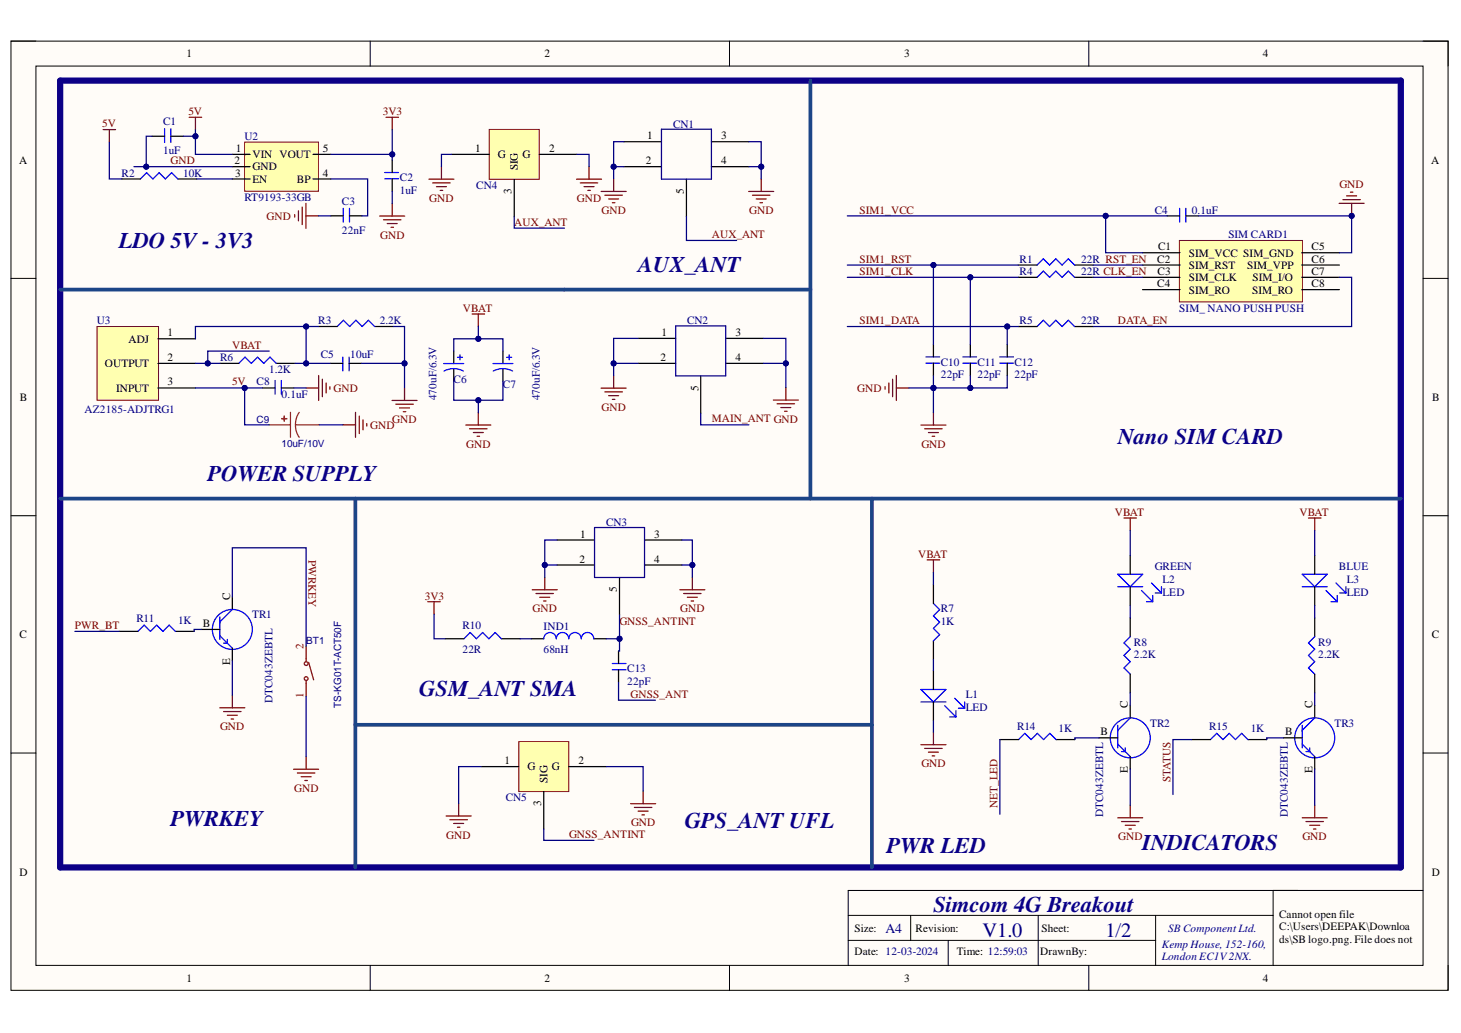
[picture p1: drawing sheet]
<svg xmlns="http://www.w3.org/2000/svg" width="297mm" height="210mm" viewBox="0 0 297 210" stroke-linecap="round" stroke-linejoin="round" font-family="sans-serif">
<path d="M2.2 8.4h292.2v192.8h-292.2z" fill-rule="evenodd" fill="#fffcf8"/>
<path d="M2.2 8.4h292.2v192.8h-292.2z" fill="none" stroke="#000" stroke-width=".2"/>
<path d="M7.3 13.4h282v182.8h-282z" fill-rule="evenodd" fill="#fffcf8"/>
<g fill="none" stroke="#000" stroke-width=".2">
<path d="M2.2 8.3h5.1M7.3 13.4h282v182.8h-282zM75.3 8.3v5.1M148.3 8.3v5.1M221.4 8.4v5M289.3 8.4h5.1v5M2.2 56.6h5.1M289.3 56.6h5.1M2.2 104.8h5.1M289.3 104.8h5.1M2.2 153h5.1M289.3 153h5.1"/>
<path d="M75.3 196.2v5M148.3 196.2v5M172.4 186h86.4M172.4 191.1h62.6M185.2 186v5.1M192.8 191.1v5.1M211.1 186v10.2M221.4 196.2v5M235 186v10.2M258.8 180.9v15.3M289.3 180.9h-116.9v15.3M294.4 196.2v5"/>
</g>
<g fill="none" stroke="#800000" stroke-width=".25">
<path d="M21 26.3h2.5M22.2 26.3v2.6M38.5 23.8h2.5M39.7 23.8v2.6M78.5 23.8h2.5M79.7 23.8v2.6M59.9 43.6v.5M60.7 42.8v2.1M61.4 42.1v3.5M62.2 41.3v5.1M62.2 43.9h2.5M77.2 43.9h5.1"/>
<path d="M78 44.7h3.5M78.7 45.4h2.1M79.5 46.2h.5M79.7 41.4v2.5"/>
</g>
<path d="M28.5 36.4l1.3-1.3 1.3 1.3 1.3-1.3 1.2 1.3 1.3-1.3 1.3 1.3M33.5 26.2v2.8M34.7 26.2v2.8M78.2 35.1h2.8M78.2 36.3h2.8M69.8 42.3v2.8M71.1 42.3v2.8" fill="none" stroke="#00f" stroke-width=".25"/>
<path d="M24.7 36.4h3.8M30.9 27.7h2.6M34.7 27.7h2.6M36.2 36.4h3.8M79.7 32.5v2.6M79.7 36.3v2.6M67.2 43.9h2.6M71.1 43.9h2.5" fill="none" stroke="#000" stroke-width=".25"/>
<path d="M19.7 66.3h12.5v15h-12.5z" fill-rule="evenodd" fill="#ffffb0"/>
<path d="M19.7 66.3h12.5v15h-12.5z" fill="none" stroke="#800000" stroke-width=".2"/>
<g fill="none" stroke="#000" stroke-width=".25">
<path d="M32.1 78.8h7.6M32.1 73.8h7.6M32.1 68.8h7.6M44.7 73.8h3.8M53.4 78.8h2.5M56.2 73.8h3.8M57.2 78.8h2.5M64.7 66.3h3.9M67.2 73.8h2.5M71 73.8h2.5M76.2 66.3h3.8M92.3 71.3v2.6"/>
<path d="M92.3 74.9v2.5M102.3 71.3v2.6M102.3 74.9v2.5"/>
</g>
<g fill="none" stroke="#00f" stroke-width=".25">
<path d="M48.5 73.8l1.3-1.2 1.3 1.2 1.3-1.2 1.2 1.2 1.3-1.2 1.3 1.2M55.9 77.3v2.8M57.2 77.3v2.8M68.6 66.3l1.2-1.2 1.3 1.2 1.3-1.2 1.2 1.2 1.3-1.2 1.3 1.2M69.7 72.6v2.8M71 72.6v2.8M90.2 73.9h4.1M90.3 75.4a4.1 4.1 0 0 1 3.9 0M93 72.6h1M93.5 72.1v1M100.2 73.9h4.1M100.3 75.4a4.1 4.1 0 0 1 3.9 0"/>
<path d="M103 72.6h1M103.5 72.1v1"/>
</g>
<g fill="none" stroke="#800000" stroke-width=".25">
<path d="M62.2 78.8h2.6M64.8 76.3v5.1M65.5 77.1v3.5M66.3 77.8v2M67.1 78.6v.5M82.2 78.8v2.6M96 63.8h2.5M97.3 63.8v2.5M69.7 86.3h2.6M72.3 83.8v5.1M73 84.6v3.5M73.8 85.3v2"/>
<path d="M74.6 86.1v.5M79.7 81.4h5.1M80.5 82.1h3.5M81.2 82.9h2.1M82 83.7h.5M94.7 86.4h5.1M95.5 87.1h3.5M96.2 87.9h2.1M97 88.7h.5M97.3 83.8v2.6"/>
</g>
<path d="M12.2 16.4h272.6v159.9h-272.6z" fill="none" stroke="#0c0087" stroke-width="1.3"/>
<path d="M49.7 28.9h15v10h-15z" fill-rule="evenodd" fill="#ffffb0"/>
<path d="M49.7 28.9h15v10h-15z" fill="none" stroke="#800000" stroke-width=".2"/>
<g fill="none" stroke="#000" stroke-width=".25">
<path d="M47.2 31.4h3.6M47.2 33.9h3.6M47.2 36.4h3.6M63.6 31.4h3.6M63.6 36.4h3.6M207 53.9h3.9M207 56.4h3.9M218.5 53.9h3.8M218.5 56.4h3.8M237.3 43.9h2.5M241.1 43.9h2.5M204.8 70v2.5"/>
<path d="M204.8 73.8v2.5"/>
</g>
<path d="M273.8 39.8h2M274.5 39h.6M272.3 41.3h5M273 40.6h3.6M274.8 41.3v2.6M179.9 78.6v.5M180.7 77.8v2M181.5 77.1v3.5M182.2 76.3v5.1M182.2 78.8h2.6" fill="none" stroke="#800000" stroke-width=".25"/>
<path d="M210.9 53.9l1.2-1.3 1.3 1.3 1.3-1.3 1.2 1.3 1.3-1.3 1.3 1.3M210.9 56.4l1.2-1.3 1.3 1.3 1.3-1.3 1.2 1.3 1.3-1.3 1.3 1.3M239.8 42.3v2.8M241.1 42.3v2.8M203.3 72.5h2.8M203.3 73.8h2.8" fill="none" stroke="#00f" stroke-width=".25"/>
<circle cx="274.8" cy="43.9" r=".51" fill="#000080"/>
<circle cx="274.8" cy="43.9" r=".51" fill="none" stroke="#000080" stroke-width=".2"/>
<path d="M188.3 72.5h2.7M188.3 73.8h2.7M195.8 72.5h2.7M195.8 73.8h2.7M210.9 66.4l1.2-1.3 1.3 1.3 1.3-1.3 1.2 1.3 1.3-1.3 1.3 1.3" fill="none" stroke="#00f" stroke-width=".25"/>
<path d="M189.8 70v2.5M189.8 73.8v2.5M197.3 70v2.5M197.3 73.8v2.5M207 66.4h3.9M218.5 66.4h3.8" fill="none" stroke="#000" stroke-width=".25"/>
<path d="M187.2 86.4h5.1M188 87.1h3.6M188.8 87.9h2M189.5 88.7h.5M189.8 83.8v2.6" fill="none" stroke="#800000" stroke-width=".25"/>
<path d="M239.8 48.9h25v12.4h-25z" fill-rule="evenodd" fill="#ffffb0"/>
<path d="M239.8 48.9h25v12.4h-25z" fill="none" stroke="#800000" stroke-width=".2"/>
<g fill="none" stroke="#000" stroke-width=".25">
<path d="M126.9 28.8h7.6M126.9 33.9h7.6M139.6 36.4v7.6M144.6 28.8h7.7M144.6 33.9h7.7M232.3 51.4h7.6M232.3 53.9h7.6M232.3 56.4h7.6M232.3 58.9h7.6M264.7 51.4h7.6M264.7 53.9h7.6M264.7 56.4h7.6"/>
<path d="M264.7 58.9h7.6M129.8 68.8h7.6M129.8 73.8h7.6M142.5 76.4v7.6M147.5 68.8h7.7M147.5 73.8h7.7M113.3 109.7h7.6M113.3 114.8h7.6M126 117.3v7.7M131 109.7h7.7M131 114.8h7.7M189.8 118.8v3.8"/>
<path d="M229.8 112.9v3.8M229.8 119.2v3.8M267.3 112.9v3.8M267.3 119.2v3.8M40.9 127.9h3.8M47.2 121.3v2.5M47.2 131.7v2.5M90.5 129.8h3.8M101.9 129.8h3.9M108 129.8h2.6M120.7 129.8h2.6M125.8 132.3v2.5"/>
<path d="M125.8 136.1v2.5M189.8 130.2v3.8M189.8 136.3v3.8M229.8 125.6v3.8M229.8 137v3.8M267.3 125.6v3.8M267.3 137v3.8M189.8 142.6v3.8M223.4 149.9h3.9M229.8 143.3v2.6M229.8 153.7v2.6M261 149.9h3.8"/>
<path d="M267.3 143.3v2.6M267.3 153.7v2.6"/>
</g>
<g fill="none" stroke="#00f" stroke-width=".25">
<path d="M227.3 116.7h5l-2.5 2.5zM227.3 119.2h5M232.1 120l2.3 2.3M234.1 118.5l2 2M236.1 119.2v1.3M264.8 116.7h5l-2.5 2.5zM264.8 119.2h5M269.6 120l2.3 2.3M271.6 118.5l2 2M273.6 119.2v1.3M44.7 129.2l2.5 2.5M44.7 125.4v4.5"/>
<path d="M46.2 129.9v.8h-.7M47.2 123.8l-2.5 2.6M94.3 129.8l1.3-1.3 1.3 1.3 1.2-1.3 1.3 1.3 1.3-1.3 1.2 1.3M110.6 129.8a1.27 1.27 0 0 1 1.2-1.3 1.27 1.27 0 0 1 1.3 1.3 1.27 1.27 0 0 1 1.3-1.3 1.27 1.27 0 0 1 1.2 1.3 1.27 1.27 0 0 1 1.3-1.3 1.27 1.27 0 0 1 1.3 1.3 1.27 1.27 0 0 1 1.2-1.3 1.27 1.27 0 0 1 1.3 1.3M124.5 136.1h2.8M124.5 134.8h2.8M189.8 122.6l1.2 1.3-1.2 1.2 1.2 1.3-1.2 1.3 1.2 1.3-1.2 1.2M229.8 129.4l-1.3 1.2 1.3 1.3-1.3 1.3 1.3 1.3-1.3 1.2 1.3 1.3M233.1 122.3h1.3M234.4 121v1.3M234.9 120.5h1.2M267.3 129.4l-1.3 1.2 1.3 1.3-1.3 1.3 1.3 1.3-1.3 1.2 1.3 1.3"/>
<path d="M270.6 122.3h1.3M271.9 121v1.3M272.4 120.5h1.2M187.2 140.1h5.1l-2.5 2.5zM187.2 142.6h5.1M192.1 143.4l2.3 2.3M193.1 145.7h1.3M194.1 141.9l2 2M194.4 144.4v1.3M194.9 143.9h1.2M196.1 142.6v1.3M227.3 151.2l2.5 2.5"/>
<path d="M227.3 147.4v4.6M228.8 152v.7h-.8M229.8 145.9l-2.5 2.5M264.8 151.2l2.5 2.5M264.8 147.4v4.6M266.3 152v.7h-.8M267.3 145.9l-2.5 2.5"/>
<circle cx="47.2" cy="127.9" r="4.1"/>
<circle cx="229.8" cy="149.9" r="4.1"/>
<circle cx="267.3" cy="149.9" r="4.1"/>
</g>
<g fill="none" stroke="#800000" stroke-width=".25">
<path d="M122.2 38.9h5.1M123 39.7h3.5M124.8 36.4v2.5M152.2 38.9h5.1M153 39.7h3.5M154.8 36.4v2.5M123.7 40.4h2.1M124.5 41.2h.5M153.7 40.4h2.1M154.5 41.2h.5M122.2 78.9h5.1M123 79.6h3.5"/>
<path d="M124.8 76.3v2.6M159.8 78.8v2.5M123.7 80.4h2.1M124.5 81.2h.5M157.2 81.3h5.1M158 82.1h3.5M158.7 82.8h2.1M159.5 83.6h.5M108.2 119.8h5.1M110.8 117.3v2.5M138.2 119.8h5.1M140.8 117.3v2.5"/>
<path d="M188.5 113.8h2.5M189.8 113.8v2.5M228.5 105.3h2.6M229.8 105.3v2.5M266 105.3h2.6M267.3 105.3v2.5M87 122.3h2.5M88.2 122.3v2.5M109 120.6h3.5M109.7 121.4h2.1M110.5 122.1h.5M139 120.6h3.5"/>
<path d="M139.7 121.4h2.1M140.5 122.1h.5M44.7 143.8h5.1M45.5 144.6h3.5M46.2 145.3h2.1M47 146.1h.5M47.2 141.3v2.5M59.7 156.3h5.1M60.5 157.1h3.5M61.2 157.8h2.1M62 158.6h.5M62.2 153.8v2.5"/>
<path d="M187.2 151.3h5.1M188 152.1h3.6M188.8 152.8h2M189.5 153.6h.5M189.8 148.8v2.5M227.3 166.2h5M228 166.9h3.6M228.8 167.7h2M229.5 168.5h.5M229.8 163.6v2.6M264.8 166.2h5M265.5 166.9h3.6"/>
<path d="M266.3 167.7h2M267 168.5h.5M267.3 163.6v2.6"/>
</g>
<path d="M134.5 26.3h10.1v10.1h-10.1zM137.4 66.2h10.1v10.2h-10.1zM120.9 107.2h10.1v10.1h-10.1z" fill="none" stroke="#0c0087" stroke-width=".25"/>
<path d="M164.8 16.4v84.9M12.2 58.8h152.6M12.2 101.3h272.6M72.2 101.3v75M177.3 101.3v75" fill="none" stroke="#1c4587" stroke-width=".76"/>
<g fill="none" stroke="#800" stroke-width=".25">
<path d="M62.2 131.3v3M62.2 138.4v3M62.8 134.6l1 3.5"/>
<circle cx="62.2" cy="134.8" r=".38"/>
<circle cx="62.2" cy="137.9" r=".38"/>
</g>
<path d="M57.3 85.1h1z" fill-rule="evenodd" fill="#8d2323"/>
<path d="M57.3 85.1h1z" fill="none" stroke="#8d2323" stroke-width=".25"/>
<path d="M57.8 84.6v1z" fill-rule="evenodd" fill="#8d2323"/>
<path d="M54.7 86.3h4.4M57.8 84.6v1zM59.1 83.8v5.1M60.1 86.3l.1 1.1 .6 1.5M60.1 86.3h4.8M60.8 83.8l-.5 .9-.2 1.6" fill="none" stroke="#8d2323" stroke-width=".25"/>
<path d="M99.5 26.3h10.1v10.1h-10.1z" fill-rule="evenodd" fill="#ffffb0"/>
<path d="M99.5 26.3h10.1v10.1h-10.1z" fill="none" stroke="#800000" stroke-width=".2"/>
<path d="M91.8 31.4h7.7M104.5 36.4v7.7M109.6 31.4h7.7" fill="none" stroke="#000" stroke-width=".25"/>
<path d="M87.2 36.4h5.1M88 37.2h3.5M88.7 37.9h2.1M89.5 38.7h.5M89.8 33.9v2.5M117.2 36.4h5.1M118 37.2h3.5M118.7 37.9h2.1M119.5 38.7h.5M119.8 33.9v2.5" fill="none" stroke="#800000" stroke-width=".25"/>
<path d="M105.5 150.7h10.1v10.1h-10.1z" fill-rule="evenodd" fill="#ffffb0"/>
<path d="M105.5 150.7h10.1v10.1h-10.1z" fill="none" stroke="#800000" stroke-width=".2"/>
<path d="M24.2 128.3h3.8M35.7 128.3h3.8M97.8 155.8h7.7M115.6 155.8h7.7M203.3 150.3h3.8M214.7 150.3h3.8M242.3 150.3h3.8M253.7 150.3h3.8M110.6 160.8v7.7" fill="none" stroke="#000" stroke-width=".25"/>
<path d="M90.7 165.8h5.1M91.5 166.6h3.5M92.2 167.3h2.1M93 168.1h.5M93.2 163.3v2.5M128.2 163.3h5.1M129 164.1h3.5M129.7 164.8h2.1M130.5 165.6h.5M130.8 160.8v2.5" fill="none" stroke="#800000" stroke-width=".25"/>
<path d="M28 128.3l1.3-1.3 1.3 1.3 1.3-1.3 1.2 1.3 1.3-1.3 1.3 1.3M207.1 150.3l1.3-1.3 1.2 1.3 1.3-1.3 1.3 1.3 1.2-1.3 1.3 1.3M246.1 150.3l1.3-1.3 1.2 1.3 1.3-1.3 1.3 1.3 1.3-1.3 1.2 1.3" fill="none" stroke="#00f" stroke-width=".25"/>
<path d="M72.2 147.3h105.1" fill="none" stroke="#1c4587" stroke-width=".76"/>
<path d="M22.2 28.9v7.5h2.5M30.9 27.7h-1.2v6.2" fill="none" stroke="#000080" stroke-width=".25"/>
<circle cx="29.7" cy="33.9" r=".51" fill="#000080"/>
<circle cx="29.7" cy="33.9" r=".51" fill="none" stroke="#000080" stroke-width=".2"/>
<path d="M39.7 26.4v1.3h-2.4" fill="none" stroke="#000080" stroke-width=".25"/>
<circle cx="39.7" cy="27.7" r=".51" fill="#000080"/>
<circle cx="39.7" cy="27.7" r=".51" fill="none" stroke="#000080" stroke-width=".2"/>
<path d="M79.7 26.4v5" fill="none" stroke="#000080" stroke-width=".25"/>
<circle cx="79.7" cy="31.4" r=".51" fill="#000080"/>
<circle cx="79.7" cy="31.4" r=".51" fill="none" stroke="#000080" stroke-width=".2"/>
<path d="M79.7 38.9v2.5M59.7 78.8h2.5M73.5 73.8h8.7v5" fill="none" stroke="#000080" stroke-width=".25"/>
<circle cx="82.2" cy="73.8" r=".51" fill="#000080"/>
<circle cx="82.2" cy="73.8" r=".51" fill="none" stroke="#000080" stroke-width=".2"/>
<path d="M62.2 66.3v7.5" fill="none" stroke="#000080" stroke-width=".25"/>
<circle cx="62.2" cy="73.8" r=".51" fill="#000080"/>
<circle cx="62.2" cy="73.8" r=".51" fill="none" stroke="#000080" stroke-width=".2"/>
<circle cx="62.2" cy="66.3" r=".51" fill="#000080"/>
<circle cx="62.2" cy="66.3" r=".51" fill="none" stroke="#000080" stroke-width=".2"/>
<path d="M80 66.3h2.2v7.5" fill="none" stroke="#000080" stroke-width=".25"/>
<circle cx="82.2" cy="73.8" r=".51" fill="#000080"/>
<circle cx="82.2" cy="73.8" r=".51" fill="none" stroke="#000080" stroke-width=".2"/>
<path d="M54.7 71.3h-12.5v2.5" fill="none" stroke="#000080" stroke-width=".25"/>
<circle cx="42.2" cy="73.8" r=".51" fill="#000080"/>
<circle cx="42.2" cy="73.8" r=".51" fill="none" stroke="#000080" stroke-width=".2"/>
<path d="M97.3 81.3v2.5" fill="none" stroke="#000080" stroke-width=".25"/>
<circle cx="97.3" cy="81.3" r=".51" fill="#000080"/>
<circle cx="97.3" cy="81.3" r=".51" fill="none" stroke="#000080" stroke-width=".2"/>
<path d="M97.3 66.3v2.5" fill="none" stroke="#000080" stroke-width=".25"/>
<circle cx="97.3" cy="68.8" r=".51" fill="#000080"/>
<circle cx="97.3" cy="68.8" r=".51" fill="none" stroke="#000080" stroke-width=".2"/>
<path d="M49.7 78.8v7.5h5" fill="none" stroke="#000080" stroke-width=".25"/>
<circle cx="49.7" cy="78.8" r=".51" fill="#000080"/>
<circle cx="49.7" cy="78.8" r=".51" fill="none" stroke="#000080" stroke-width=".2"/>
<path d="M67.2 31.4h12.5v1.1M64.7 43.9h2.5" fill="none" stroke="#000080" stroke-width=".25"/>
<circle cx="79.7" cy="31.4" r=".51" fill="#000080"/>
<circle cx="79.7" cy="31.4" r=".51" fill="none" stroke="#000080" stroke-width=".2"/>
<path d="M39.7 27.7v3.7h7.5M40 36.4h7.2M67.2 36.4h7.5v7.5h-1.1" fill="none" stroke="#000080" stroke-width=".25"/>
<circle cx="39.7" cy="27.7" r=".51" fill="#000080"/>
<circle cx="39.7" cy="27.7" r=".51" fill="none" stroke="#000080" stroke-width=".2"/>
<path d="M27.2 33.9h20" fill="none" stroke="#000080" stroke-width=".25"/>
<circle cx="29.7" cy="33.9" r=".51" fill="#000080"/>
<circle cx="29.7" cy="33.9" r=".51" fill="none" stroke="#000080" stroke-width=".2"/>
<path d="M222.3 53.9h10M222.3 56.4h10M272.3 56.4h2.5v10h-52.5M172.3 66.4h32.5" fill="none" stroke="#000080" stroke-width=".25"/>
<circle cx="204.8" cy="66.3" r=".51" fill="#000080"/>
<circle cx="204.8" cy="66.3" r=".51" fill="none" stroke="#000080" stroke-width=".2"/>
<path d="M207 66.4h-2.2v3.6" fill="none" stroke="#000080" stroke-width=".25"/>
<circle cx="204.8" cy="66.3" r=".51" fill="#000080"/>
<circle cx="204.8" cy="66.3" r=".51" fill="none" stroke="#000080" stroke-width=".2"/>
<path d="M197.3 56.4v13.6" fill="none" stroke="#000080" stroke-width=".25"/>
<circle cx="197.3" cy="56.4" r=".51" fill="#000080"/>
<circle cx="197.3" cy="56.4" r=".51" fill="none" stroke="#000080" stroke-width=".2"/>
<path d="M189.8 53.9v16.1" fill="none" stroke="#000080" stroke-width=".25"/>
<circle cx="189.8" cy="53.9" r=".51" fill="#000080"/>
<circle cx="189.8" cy="53.9" r=".51" fill="none" stroke="#000080" stroke-width=".2"/>
<path d="M197.3 76.3v2.5" fill="none" stroke="#000080" stroke-width=".25"/>
<circle cx="197.3" cy="78.8" r=".51" fill="#000080"/>
<circle cx="197.3" cy="78.8" r=".51" fill="none" stroke="#000080" stroke-width=".2"/>
<path d="M172.3 43.9h52.5v7.5h7.5" fill="none" stroke="#000080" stroke-width=".25"/>
<circle cx="224.8" cy="43.9" r=".51" fill="#000080"/>
<circle cx="224.8" cy="43.9" r=".51" fill="none" stroke="#000080" stroke-width=".2"/>
<path d="M224.8 43.9h12.5" fill="none" stroke="#000080" stroke-width=".25"/>
<circle cx="224.8" cy="43.9" r=".51" fill="#000080"/>
<circle cx="224.8" cy="43.9" r=".51" fill="none" stroke="#000080" stroke-width=".2"/>
<path d="M184.8 78.8h5" fill="none" stroke="#000080" stroke-width=".25"/>
<circle cx="189.8" cy="78.8" r=".51" fill="#000080"/>
<circle cx="189.8" cy="78.8" r=".51" fill="none" stroke="#000080" stroke-width=".2"/>
<path d="M189.8 78.8v5" fill="none" stroke="#000080" stroke-width=".25"/>
<circle cx="189.8" cy="78.8" r=".51" fill="#000080"/>
<circle cx="189.8" cy="78.8" r=".51" fill="none" stroke="#000080" stroke-width=".2"/>
<path d="M243.6 43.9h31.2v7.5h-2.5" fill="none" stroke="#000080" stroke-width=".25"/>
<circle cx="274.8" cy="43.9" r=".51" fill="#000080"/>
<circle cx="274.8" cy="43.9" r=".51" fill="none" stroke="#000080" stroke-width=".2"/>
<path d="M113.3 114.8h-2.5v2.5M189.8 116.3v2.5M189.8 134v2.3M189.8 146.4v2.4" fill="none" stroke="#000080" stroke-width=".25"/>
<circle cx="110.8" cy="114.8" r=".51" fill="#000080"/>
<circle cx="110.8" cy="114.8" r=".51" fill="none" stroke="#000080" stroke-width=".2"/>
<path d="M138.7 114.8h2.1v2.5" fill="none" stroke="#000080" stroke-width=".25"/>
<circle cx="140.8" cy="114.8" r=".51" fill="#000080"/>
<circle cx="140.8" cy="114.8" r=".51" fill="none" stroke="#000080" stroke-width=".2"/>
<path d="M88.2 124.8v5h2.3M105.8 129.8h2.2M123.3 129.8h2.7" fill="none" stroke="#000080" stroke-width=".25"/>
<circle cx="126" cy="129.8" r=".51" fill="#000080"/>
<circle cx="126" cy="129.8" r=".51" fill="none" stroke="#000080" stroke-width=".2"/>
<path d="M129.8 68.8h-5v5h5M125.8 138.6v3.7h7.5" fill="none" stroke="#000080" stroke-width=".25"/>
<circle cx="124.8" cy="73.8" r=".51" fill="#000080"/>
<circle cx="124.8" cy="73.8" r=".51" fill="none" stroke="#000080" stroke-width=".2"/>
<path d="M124.8 73.8v2.5M142.5 84v2.3h9.8" fill="none" stroke="#000080" stroke-width=".25"/>
<circle cx="124.8" cy="73.8" r=".51" fill="#000080"/>
<circle cx="124.8" cy="73.8" r=".51" fill="none" stroke="#000080" stroke-width=".2"/>
<path d="M155.2 73.8h4.6" fill="none" stroke="#000080" stroke-width=".25"/>
<circle cx="159.8" cy="73.8" r=".51" fill="#000080"/>
<circle cx="159.8" cy="73.8" r=".51" fill="none" stroke="#000080" stroke-width=".2"/>
<path d="M126.9 33.9h-2.1v2.5" fill="none" stroke="#000080" stroke-width=".25"/>
<circle cx="124.8" cy="33.9" r=".51" fill="#000080"/>
<circle cx="124.8" cy="33.9" r=".51" fill="none" stroke="#000080" stroke-width=".2"/>
<path d="M152.3 33.9h2.5v2.5" fill="none" stroke="#000080" stroke-width=".25"/>
<circle cx="154.8" cy="33.9" r=".51" fill="#000080"/>
<circle cx="154.8" cy="33.9" r=".51" fill="none" stroke="#000080" stroke-width=".2"/>
<path d="M39.7 73.8h5" fill="none" stroke="#000080" stroke-width=".25"/>
<circle cx="42.2" cy="73.8" r=".51" fill="#000080"/>
<circle cx="42.2" cy="73.8" r=".51" fill="none" stroke="#000080" stroke-width=".2"/>
<path d="M60 73.8h7.2" fill="none" stroke="#000080" stroke-width=".25"/>
<circle cx="62.2" cy="73.8" r=".51" fill="#000080"/>
<circle cx="62.2" cy="73.8" r=".51" fill="none" stroke="#000080" stroke-width=".2"/>
<path d="M92.3 77.4v3.9h10v-3.9" fill="none" stroke="#000080" stroke-width=".25"/>
<circle cx="97.3" cy="81.3" r=".51" fill="#000080"/>
<circle cx="97.3" cy="81.3" r=".51" fill="none" stroke="#000080" stroke-width=".2"/>
<path d="M92.3 71.3v-2.5h10v2.5" fill="none" stroke="#000080" stroke-width=".25"/>
<circle cx="97.3" cy="68.8" r=".51" fill="#000080"/>
<circle cx="97.3" cy="68.8" r=".51" fill="none" stroke="#000080" stroke-width=".2"/>
<path d="M172.3 56.4h34.7" fill="none" stroke="#000080" stroke-width=".25"/>
<circle cx="197.3" cy="56.4" r=".51" fill="#000080"/>
<circle cx="197.3" cy="56.4" r=".51" fill="none" stroke="#000080" stroke-width=".2"/>
<path d="M172.3 53.9h34.7" fill="none" stroke="#000080" stroke-width=".25"/>
<circle cx="189.8" cy="53.9" r=".51" fill="#000080"/>
<circle cx="189.8" cy="53.9" r=".51" fill="none" stroke="#000080" stroke-width=".2"/>
<path d="M189.8 76.3v2.5h15v-2.5" fill="none" stroke="#000080" stroke-width=".25"/>
<circle cx="189.8" cy="78.8" r=".51" fill="#000080"/>
<circle cx="189.8" cy="78.8" r=".51" fill="none" stroke="#000080" stroke-width=".2"/>
<circle cx="197.3" cy="78.8" r=".51" fill="#000080"/>
<circle cx="197.3" cy="78.8" r=".51" fill="none" stroke="#000080" stroke-width=".2"/>
<path d="M64.7 66.3h-25v2.5M229.8 107.8v5.1M267.3 107.8v5.1M47.2 134.2v7.1M47.2 121.3v-10h15v20M229.8 123v2.6M267.3 123v2.6M62.2 141.4v12.4M229.8 140.8v2.5M229.8 156.3v7.3M267.3 140.8v2.5M267.3 156.3v7.3" fill="none" stroke="#000080" stroke-width=".25"/>
<circle cx="62.2" cy="66.3" r=".51" fill="#000080"/>
<circle cx="62.2" cy="66.3" r=".51" fill="none" stroke="#000080" stroke-width=".2"/>
<path d="M155.2 68.8h4.6v10" fill="none" stroke="#000080" stroke-width=".25"/>
<circle cx="159.8" cy="73.8" r=".51" fill="#000080"/>
<circle cx="159.8" cy="73.8" r=".51" fill="none" stroke="#000080" stroke-width=".2"/>
<path d="M113.3 109.7h-2.5v5.1" fill="none" stroke="#000080" stroke-width=".25"/>
<circle cx="110.8" cy="114.8" r=".51" fill="#000080"/>
<circle cx="110.8" cy="114.8" r=".51" fill="none" stroke="#000080" stroke-width=".2"/>
<path d="M138.7 109.7h2.1v5.1" fill="none" stroke="#000080" stroke-width=".25"/>
<circle cx="140.8" cy="114.8" r=".51" fill="#000080"/>
<circle cx="140.8" cy="114.8" r=".51" fill="none" stroke="#000080" stroke-width=".2"/>
<path d="M126.9 28.8h-2.1v5.1" fill="none" stroke="#000080" stroke-width=".25"/>
<circle cx="124.8" cy="33.9" r=".51" fill="#000080"/>
<circle cx="124.8" cy="33.9" r=".51" fill="none" stroke="#000080" stroke-width=".2"/>
<path d="M152.3 28.8h2.5v5.1" fill="none" stroke="#000080" stroke-width=".25"/>
<circle cx="154.8" cy="33.9" r=".51" fill="#000080"/>
<circle cx="154.8" cy="33.9" r=".51" fill="none" stroke="#000080" stroke-width=".2"/>
<path d="M139.6 44v4.9h10.2M39.7 78.8h13.7M64.9 86.3h4.8" fill="none" stroke="#000080" stroke-width=".25"/>
<circle cx="49.7" cy="78.8" r=".51" fill="#000080"/>
<circle cx="49.7" cy="78.8" r=".51" fill="none" stroke="#000080" stroke-width=".2"/>
<g fill="none" stroke="#000080" stroke-width=".25">
<path d="M91.8 31.4h-2v2.5M117.3 31.4h2.5v2.5M104.5 44.1v2.3h10.3M15.2 128.3h9M40.9 127.9h-1.4v.4M126 125v7.3h-.2M97.8 155.8h-4.6v7.5M123.3 155.8h7.5v5M203.3 150.3v15.1M223.4 149.9h-4.9v.4M242.3 150.3h-3.8v11.1M261 149.9h-3.5v.4"/>
<path d="M110.6 168.5v2.3h10.2"/>
</g>
<circle cx="126" cy="129.8" r=".51" fill="#000080"/>
<circle cx="126" cy="129.8" r=".51" fill="none" stroke="#000080" stroke-width=".2"/>
<g font-size="4.6" fill="#0c0087">
<text x="24.2" y="50.4">LDO 5V - 3V3</text>
<text x="129.7" y="55.3">AUX_ANT</text>
<text x="227.2" y="90.3">Nano SIM CARD</text>
<text x="42.2" y="97.8">POWER SUPPLY</text>
<text x="85.2" y="141.3">GSM_ANT SMA</text>
<text x="34.7" y="167.8">PWRKEY</text>
<text x="139.2" y="168.3">GPS_ANT UFL</text>
<text x="180.2" y="173.3">PWR LED</text>
<text x="232.2" y="172.8">INDICATORS</text>
<text x="189.8" y="185.3">Simcom 4G Breakout</text>
</g>
<g font-size="4.1" fill="#000080">
<text x="199.8" y="190.3">V1.0</text>
<text x="224.8" y="190.3">1/2</text>
</g>
<text font-size="2.8" fill="#000080" x="180.1" y="189.5">A4</text>
<g font-size="2.3">
<text x="37.9" y="11.7">1</text>
<text x="110.7" y="11.7">2</text>
<text x="183.9" y="11.7">3</text>
<text x="256.8" y="11.7">4</text>
<text x="131.6" y="28.3">1</text>
<text x="146.6" y="28.3">3</text>
<text x="3.9" y="33.3">A</text>
<text x="47.7" y="33.4">2</text>
<text x="47.8" y="35.9">3</text>
<text x="48" y="30.9">1</text>
<text x="51.3" y="32.2">VIN VOUT</text>
<text x="51.3" y="34.6">GND</text>
<text x="65.6" y="35.9">4</text>
<text x="65.6" y="30.9">5</text>
<text x="96.6" y="30.9">1</text>
<text x="101.2" y="32.2">G</text>
<text x="105.3" y="34.6" transform="rotate(-90 105.3 34.6)">SIG</text>
<text x="106.2" y="32.2">G</text>
<text x="111.6" y="30.9">2</text>
<text x="131.3" y="33.4">2</text>
<text x="146.6" y="33.4">4</text>
<text x="291" y="33.3">A</text>
<text x="51.3" y="37.2">EN</text>
<text x="60.4" y="37.2">BP</text>
<text x="104" y="39.5" transform="rotate(-90 104 39.5)">3</text>
<text x="139" y="39.5" transform="rotate(-90 139 39.5)">5</text>
<text x="235.3" y="53.4">C2</text>
<text x="235.4" y="50.9">C1</text>
<text x="241.7" y="52.1">SIM_VCC SIM_GND</text>
<text x="266.7" y="50.9">C5</text>
<text x="266.7" y="53.4">C6</text>
<text x="235.3" y="58.4">C4</text>
<text x="235.4" y="55.8">C3</text>
<text x="241.7" y="54.7">SIM_RST</text>
<text x="241.7" y="57.1">SIM_CLK</text>
<text x="241.7" y="59.6">SIM_RO</text>
<text x="253.5" y="54.7">SIM_VPP</text>
<text x="254.6" y="59.6">SIM_RO</text>
<text x="254.6" y="57.1">SIM_I/O</text>
<text x="266.7" y="55.8">C7</text>
<text x="266.7" y="58.4">C8</text>
<text x="26.1" y="69.6">ADJ</text>
<text x="34.1" y="68.3">1</text>
<text x="134.5" y="68.3">1</text>
<text x="149.5" y="68.3">3</text>
<text x="21.3" y="74.6">OUTPUT</text>
<text x="34.1" y="73.3">2</text>
<text x="134.3" y="73.3">2</text>
<text x="149.5" y="73.3">4</text>
<text x="4.1" y="81.4">B</text>
<text x="23.6" y="79.6">INPUT</text>
<text x="34.1" y="78.3">3</text>
<text x="142" y="79.4" transform="rotate(-90 142 79.4)">5</text>
<text x="291.2" y="81.4">B</text>
<text x="118" y="109.2">1</text>
<text x="133" y="109.2">3</text>
<text x="117.8" y="114.3">2</text>
<text x="133" y="114.3">4</text>
<text x="46.8" y="121.8" transform="rotate(-90 46.8 121.8)">C</text>
<text x="125.4" y="120.4" transform="rotate(-90 125.4 120.4)">5</text>
<text x="4" y="129.7">C</text>
<text x="41.3" y="127.4">B</text>
<text x="291.1" y="129.7">C</text>
<text x="46.8" y="135.1" transform="rotate(-90 46.8 135.1)">E</text>
<text x="229.3" y="143.9" transform="rotate(-90 229.3 143.9)">C</text>
<text x="266.8" y="143.9" transform="rotate(-90 266.8 143.9)">C</text>
<text x="223.8" y="149.4">B</text>
<text x="261.3" y="149.4">B</text>
<text x="102.6" y="155.3">1</text>
<text x="117.6" y="155.3">2</text>
<text x="107.2" y="156.5">G</text>
<text x="111.3" y="159.1" transform="rotate(-90 111.3 159.1)">SIG</text>
<text x="112.2" y="156.5">G</text>
<text x="229.3" y="157.1" transform="rotate(-90 229.3 157.1)">E</text>
<text x="266.8" y="157.1" transform="rotate(-90 266.8 157.1)">E</text>
<text x="110" y="163.8" transform="rotate(-90 110 163.8)">3</text>
<text x="4" y="177.9">D</text>
<text x="291.1" y="177.9">D</text>
<text x="173.7" y="189.3">Size:</text>
<text x="186.1" y="189.3">Revision:</text>
<text x="211.8" y="189.3">Sheet:</text>
<text x="260.1" y="186.5">Cannot open file</text>
<text x="260.1" y="189.1">C:\Users\DEEPAK\Downloa</text>
<text x="260.1" y="191.6">ds\SB logo.png. File does not</text>
<text x="173.7" y="194.1">Date: 12-03-2024</text>
<text x="194.5" y="194.1">Time: 12:59:03</text>
<text x="211.5" y="194.1">DrawnBy:</text>
<text x="37.9" y="199.5">1</text>
<text x="110.7" y="199.5">2</text>
<text x="183.9" y="199.5">3</text>
<text x="256.8" y="199.5">4</text>
</g>
<g font-size="2.3" fill="#800000">
<text x="38.3" y="23.3">5V</text>
<text x="77.8" y="23.3">3V3</text>
<text x="20.8" y="25.9">5V</text>
<text x="34.7" y="33.4">GND</text>
<text x="87.3" y="41">GND</text>
<text x="117.3" y="41">GND</text>
<text x="272.3" y="38.3">GND</text>
<text x="54.2" y="44.7">GND</text>
<text x="104.5" y="45.9">AUX_ANT</text>
<text x="122.3" y="43.5">GND</text>
<text x="152.3" y="43.5">GND</text>
<text x="174.7" y="43.4">SIM1_VCC</text>
<text x="77.3" y="48.5">GND</text>
<text x="144.7" y="48.4">AUX_ANT</text>
<text x="174.7" y="53.4">SIM1_RST</text>
<text x="174.7" y="55.8">SIM1_CLK</text>
<text x="94.1" y="63.4">VBAT</text>
<text x="174.7" y="65.9">SIM1_DATA</text>
<text x="227.2" y="65.9">DATA_EN</text>
<text x="47.2" y="70.9">VBAT</text>
<text x="47.2" y="78.3">5V</text>
<text x="67.8" y="79.6">GND</text>
<text x="122.3" y="83.5">GND</text>
<text x="174.3" y="79.6">GND</text>
<text x="75.3" y="87.1">GND</text>
<text x="79.7" y="86">GND</text>
<text x="144.7" y="85.8">MAIN_ANT GND</text>
<text x="94.8" y="91">GND</text>
<text x="187.3" y="91">GND</text>
<text x="226.6" y="104.8">VBAT</text>
<text x="264.2" y="104.8">VBAT</text>
<text x="62.8" y="113.8" transform="rotate(90 62.8 113.8)">PWRKEY</text>
<text x="186.6" y="113.3">VBAT</text>
<text x="86.3" y="121.8">3V3</text>
<text x="108.2" y="124.4">GND</text>
<text x="138.3" y="124.4">GND</text>
<text x="15.2" y="127.8">PWR_BT</text>
<text x="125.9" y="127">GNSS_ANTINT</text>
<text x="128.2" y="141.8">GNSS_ANT</text>
<text x="44.7" y="148.4">GND</text>
<text x="187.3" y="156">GND</text>
<text x="59.8" y="160.9">GND</text>
<text x="238" y="158.9" transform="rotate(-90 238 158.9)">STATUS</text>
<text x="128.3" y="167.9">GND</text>
<text x="202.8" y="164.2" transform="rotate(-90 202.8 164.2)">NET_LED</text>
<text x="90.7" y="170.4">GND</text>
<text x="115.7" y="170.3">GNSS_ANTINT</text>
<text x="227.3" y="170.7">GND</text>
<text x="264.8" y="170.7">GND</text>
</g>
<g font-size="2.3" fill="#000080">
<text x="33.2" y="25.4">C1</text>
<text x="49.7" y="28.4">U2</text>
<text x="136.8" y="25.9">CN1</text>
<text x="24.7" y="35.9">R2</text>
<text x="33.2" y="31.3">1uF</text>
<text x="37.2" y="35.9">10K</text>
<text x="49.7" y="40.9">RT9193-33GB</text>
<text x="69.5" y="41.6">C3</text>
<text x="81.3" y="36.8">C2</text>
<text x="81.3" y="39.4">1uF</text>
<text x="96.8" y="38.4">CN4</text>
<text x="69.5" y="47.5">22nF</text>
<text x="234.8" y="43.4">C4</text>
<text x="242.3" y="43.4">0.1uF</text>
<text x="207.3" y="53.4">R1</text>
<text x="219.8" y="53.4">22R RST_EN</text>
<text x="249.7" y="48.4">SIM CARD1</text>
<text x="207.3" y="55.8">R4</text>
<text x="219.8" y="55.8">22R CLK_EN</text>
<text x="19.7" y="65.9">U3</text>
<text x="64.7" y="65.9">R3</text>
<text x="77.2" y="65.9">2.2K</text>
<text x="139.7" y="65.9">CN2</text>
<text x="207.3" y="65.9">R5</text>
<text x="219.8" y="65.9">22R</text>
<text x="239.8" y="63.4">SIM_ NANO PUSH PUSH</text>
<text x="44.7" y="73.3">R6</text>
<text x="54.7" y="75.9">1.2K</text>
<text x="65.2" y="72.8">C5</text>
<text x="71.2" y="72.8">10uF</text>
<text x="92.2" y="77.9">C6</text>
<text x="191.3" y="74.3">C10</text>
<text x="191.3" y="76.9">22pF</text>
<text x="198.7" y="74.3">C11</text>
<text x="198.7" y="76.9">22pF</text>
<text x="206.3" y="74.3">C12</text>
<text x="206.3" y="76.9">22pF</text>
<text x="17.2" y="83.9">AZ2185-ADJTRG1</text>
<text x="52.2" y="78.3">C8</text>
<text x="57.3" y="80.8">0.1uF</text>
<text x="88.7" y="81.4" transform="rotate(-90 88.7 81.4)">470uF/6.3V</text>
<text x="102.2" y="78.8">C7</text>
<text x="109.8" y="81.4" transform="rotate(-90 109.8 81.4)">470uF/6.3V</text>
<text x="123.2" y="106.9">CN3</text>
<text x="234.8" y="115.8">GREEN</text>
<text x="236.4" y="118.5">L2</text>
<text x="272.2" y="115.8">BLUE</text>
<text x="273.8" y="118.5">L3</text>
<text x="51.2" y="125.6">TR1</text>
<text x="191.3" y="124.4">R7</text>
<text x="236.4" y="121.1">LED</text>
<text x="273.8" y="121.1">LED</text>
<text x="27.7" y="126.3">R11</text>
<text x="36.2" y="126.8">1K</text>
<text x="94" y="127.8">R10</text>
<text x="110.5" y="128.1">IND1</text>
<text x="191.3" y="127">1K</text>
<text x="230.5" y="131.2">R8</text>
<text x="268" y="131.2">R9</text>
<text x="94" y="132.6">22R</text>
<text x="110.5" y="132.6">68nH</text>
<text x="127.5" y="136.6">C13</text>
<text x="230.5" y="133.7">2.2K</text>
<text x="268" y="133.7">2.2K</text>
<text x="55.4" y="142.9" transform="rotate(-90 55.4 142.9)">DTC043ZEBTL</text>
<text x="127.5" y="139.1">22pF</text>
<text x="196.4" y="141.9">L1</text>
<text x="196.4" y="144.5">LED</text>
<text x="206.8" y="148.3">R14</text>
<text x="215.2" y="148.8">1K</text>
<text x="233.8" y="147.7">TR2</text>
<text x="245.8" y="148.3">R15</text>
<text x="254.3" y="148.8">1K</text>
<text x="271.3" y="147.7">TR3</text>
<text x="102.8" y="162.8">CN5</text>
<text x="224.3" y="166" transform="rotate(-90 224.3 166)">DTC043ZEBTL</text>
<text x="261.8" y="166" transform="rotate(-90 261.8 166)">DTC043ZEBTL</text>
<text x="237.5" y="189.3">SB Component Ltd.</text>
<text x="236.2" y="192.6">KempHouse, 152-160,</text>
<text x="236.2" y="195.2">London EC1V2NX.</text>
</g>
<g font-size="2.3" fill="#800">
<text x="61.7" y="131.8" transform="rotate(-90 61.7 131.8)">2</text>
<text x="61.7" y="141.8" transform="rotate(-90 61.7 141.8)">1</text>
</g>
<g font-size="2" fill="#000080">
<text x="52.2" y="85.9">C9</text>
<text x="57.3" y="90.9">10uF/10V</text>
<text x="62.2" y="130.9">BT1</text>
<text x="69.3" y="143.8" transform="rotate(-90 69.3 143.8)">TS-KG01T-ACT50F</text>
</g>
</svg>
